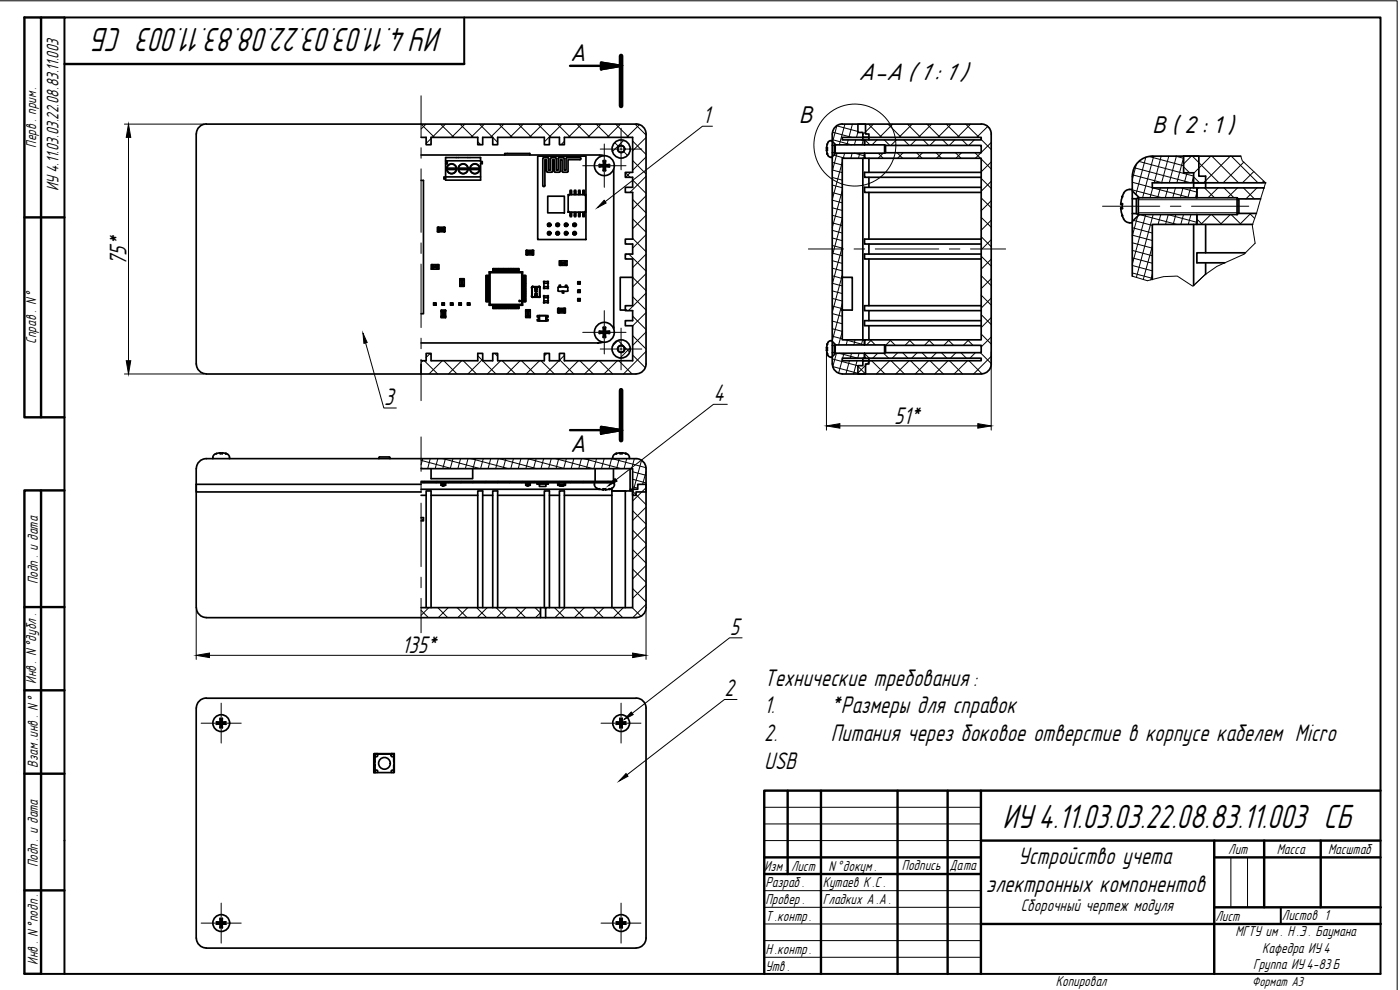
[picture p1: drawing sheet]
<svg xmlns="http://www.w3.org/2000/svg" width="420mm" height="297mm" viewBox="0 0 420 297" stroke-linecap="round" stroke-linejoin="round" font-family="sans-serif">
<!-- layer: Format -->
<path d="M139.3 5.2v14M384.4 272.2v5M7.3 292.2h407v-287h-395v287M7.3 292.1h5" fill="none" stroke="#000" stroke-width=".59"/>
<!-- layer: 0 -->
<path d="M364.3 292.2h.1" fill="none" stroke="#000" stroke-width=".3"/>
<!-- layer: Tonk -->
<g fill="none" stroke="#000" stroke-width=".3">
<path d="M0 .2h419.3v296.8M37.3 37.2h24M126.4 28.7v12.4M186.4 38.5v5.7M213.8 37.9h-3l-29.2 22.6M38.6 41.2v67M126.4 44.3v3.2M126.4 50.7v19M174.9 49.7h5.9M180.1 44.7h5.7M181.1 49.7h.6M181.4 43.2v5.9"/>
<path d="M181.4 49.4v.6M181.4 50.3v5.9M182 49.7h5.9M186.1 44.7h.5M186.4 44.4v.6M186.4 45.3v5.7M186.9 44.7h5.7M341.6 59.9h30.2M126.4 72.9v3.2M126.4 79.2v19.1M242.6 74.7h10.6M256.3 74.7h3.2"/>
<path d="M262.7 74.7h19M284.9 74.7h3.2M291.3 74.7h10.5M330.9 61.9h17.2M341.6 63.8h30.2M351.2 61.9h3.2M357.6 61.9h17.2M174.9 99.7h5.9M181.1 99.7h.6M181.4 93.2v5.9M181.4 99.4v.6M182 99.7h5.9"/>
<path d="M186.4 98.5v5.7M37.3 112.2h24M109.7 102.9l5.5 19.5h3.8M126.4 101.5v3.1M126.4 107.8v12.4M180.1 104.7h5.7M181.4 100.3v5.9M186.1 104.7h.5M186.4 104.5v.5M186.4 105.3v5.7M186.9 104.7h5.7M248 105.6v23.5"/>
<path d="M297.5 105.6v23.5M126.4 131.1v10.3M218.3 121.3h-4.2l-29.2 22.7M252.1 127.8h41.4M126.4 144.6v3.2M126.4 150.9v19.1M126.4 173.2v3.1M126.4 179.5v10.4M58.9 183v14.9M62.9 196.6h127M193.9 183v14.9M222.7 191.4h-3.8l-29.2 22.6"/>
<path d="M60.4 217h5.5M66.1 217h.5M66.4 211v5.5M66.4 216.7v.5M66.4 217.5v5.5M66.9 217h5.5M180.4 217h5.5M186.1 217h.5M186.4 211v5.5M186.4 216.7v.5M186.4 217.5v5.5M186.9 217h5.5"/>
<path d="M221.2 209.9h-3.8l-29.2 22.6M229.4 242.2h65M229.4 247.2h65M229.4 252.2h65M369.4 257.2v15M374.4 257.2v15M60.4 277h5.5M66.1 277h.5M66.4 271v5.5M66.4 276.7v.5M66.4 277.5v5.5M66.9 277h5.5"/>
<path d="M180.4 277h5.5M186.1 277h.5M186.4 271v5.5M186.4 276.7v.5M186.4 277.5v5.5M186.9 277h5.5M229.4 267.2h65M229.4 272.2h65M229.4 277.2h65M229.4 282.2h65M229.4 287.2h65"/>
</g>
<!-- layer: Format -->
<g fill="none" stroke="#000" stroke-width=".72">
<path d="M12.3 5.2h7M19.3 19.2h120M7.3 65.2h12M12.3 125.2v-120h-5v120h12M12.3 147.1h7M7.3 182.1h12M7.3 207.1h12M7.3 232.1h12M236.4 237.2v25M246.4 237.2v55M269.4 237.2v55M284.4 237.2v55"/>
<path d="M294.4 237.2v55M414.3 237.2h-184.9v55M229.4 257.2h65M294.4 252.2h119.9M364.4 257.2h49.9M364.4 252.2v40M379.4 252.2v20M396.4 252.2v20M7.3 267.2h12M229.4 262.2h65M294.4 277.2h120M364.4 272.2h50"/>
<path d="M7.3 292.1v-145h5v145"/>
</g>
<g fill="none" stroke="#000" stroke-width=".51">
<path d="M126.4 41.2h1.5v2.2h1.5v-2.2h14v2.2h1.5v-2.2h3v2.2h1.5v-2.2h14v2.2h1.5v-2.2h3v2.2h1.5v-2.2h20.5v10.5h-2.2v1.5h2.2v3h-2.2v1.5h2.2v14h-2.2v1.5h2.2v3h-2.2v1.5h2.2v14h-2.2v1.5h2.2v3h-2.2v1.5h2.2v10.5h-20.5v-2.2h-1.5v2.2h-3v-2.2h-1.5v2.2h-14v-2.2h-1.5v2.2h-3v-2.2h-1.5v2.2h-14v-2.2h-1.5v2.2h-1.5M126.4 46.5h53.6l1.2 .2M126.4 54.1h.7v40h-.7M133.7 47.3h10.5v1.2h.5v.7l-.5-.1v4.9h-10.5zM133.7 48.5h.5v.7l-.5-.1M133.7 53.2l-.5-.1v.6h.5M133.7 48.2h10.5M133.7 53.1h10.5M134 48.5v.6M134.1 50.9h2.8M134.1 50.4h2.8M134.2 48.5v.6"/>
<path d="M137.6 50.8a1.42 1.42 0 0 0 1.4 1.3 1.42 1.42 0 0 0 1.4-1.3M137.6 50.4v.4M137.6 50.4a1.42 1.42 0 0 1 1.4-1.2 1.42 1.42 0 0 1 1.4 1.2M137.6 50.9h2.8M137.6 50.4h2.8M140.4 50.4v.4M141.1 50.9h2.8M141.1 50.4h2.8M141.1 50.8a1.42 1.42 0 0 0 1.4 1.3 1.42 1.42 0 0 0 1.4-1.3M141.1 50.4v.4M141.1 50.4a1.42 1.42 0 0 1 1.4-1.2 1.42 1.42 0 0 1 1.4 1.2M143.9 50.4v.4"/>
<path d="M151.5 46.5v-.5h7.5v.5M161.4 46.8h14.5v25.1h-14.5zM162.9 47.6v8.1l.2 .2h.3l.1-.2v-7.8h.5v3.5l.4 .3M163.2 47.3h1.1M163.2 47.3l-.3 .3M164.4 47.3l.3 .3M164.4 58.9h5v5h-5zM164.6 47.6v3.5h.6v-3.5M165.5 47.3h1.1M165.5 47.3l-.3 .3M165.8 51.4v-3.5h.5v3.5l.3 .3 1.5-.2v-3.6h.6v3.5l.3 .3M165.9 51.4l-.4 .3h-1.2"/>
<path d="M166.6 47.3l.4 .3M166.9 47.6v3.5h.6v-3.5M167.8 47.3h1.2M167.8 47.3l-.3 .3M169 47.3l.3 .3M169.3 47.6v3.5h.6v-3.5M170.2 47.3h3.8M170.2 47.3l-.3 .3M170.5 51.4l-.3 .3h-1.2M170.5 58.4l.3 .3M171.1 58.4v-.8h.4v.8M171.1 57.6v-.5h.4v.5"/>
<path d="M172.4 58.4v-.8h.4v.8M172.4 57.6v-.5h.4v.5M173.7 58.4v-.8h.4v.8M173.7 57.6v-.5h.4v.5M174.1 47.3l.3 .3-.4 .3h-3.5v3.5M174.9 58.4v-.8h.4v.8M174.9 57.6v-.5h.4v.5M175.8 58.4l-.2 .3M179.8 50.1l.5-.1a.61 .61 0 0 1 .8-.1 .61 .61 0 0 1 0 .9v.4v-.2a.69 .69 0 0 0-.1-1 .69 .69 0 0 0-.9 0zM180.5 49.5v.4M181.1 49.3l-.2 .1h-1.1l.7 .1M181.2 48.8h.4"/>
<path d="M181.2 50.6h.4M181.2 48.8l-.1-.6v1M181.2 48.8a.48 .48 0 0 1-.1 .7 .48 .48 0 0 1-.6 0M181.6 48.8l.1-.6v1M181.6 48.8a.48 .48 0 0 0 0 .7 .48 .48 0 0 0 .6 0M181.7 49.3l.2 .1h1l-.7 .1M182.2 49.9a.56 .56 0 0 0-.7 .2 .56 .56 0 0 0 .1 .7l.1 .5v-1.1M182.2 49.9l.7 .2-1-.1-.2 .2M182.3 49.5v.4M184.2 50.7v47.5M248 44.5h.2M248.1 44.5l.2-.1-.1 .6h-.1"/>
<path d="M248.1 45.1l.2 1M248.2 44.9l-.2 .3M248.2 43.3h.1M248.3 46.2l.3 .7 .8 .3M248.3 46.1v.1M248.3 43.3l-.3 1.2M249.3 42.2h.5M249.3 47.2h.5M249.4 42.2l-.8 .3-.3 .8M249.8 40.2v69M249.8 42.4l1 1.1M249.8 43.6h.6"/>
<path d="M249.8 45.8h.6M249.8 40.2a2.92 2.92 0 0 1 3-3h7v3h1v1h-8v.8h6.7v1.5v-1.5h35v-.8h-35.5v-1.5h-1.5v-2.5h37a2.98 2.98 0 0 1 3 3v69M250.4 43.6v2.2M250.4 45.8l.3 .2M250.7 43.5v2.5M250.7 43.5h14.8M250.7 46h14.8M250.7 43.5l-.3 .1M250.8 46l-1 1M259 41.2v.8M259 47.5v54.5M260.8 41.2v.8"/>
<path d="M260.8 47.5v4.2M260.8 53.2v3M260.8 57.7v14M265.5 43.5l.3 .3v1.9l-.3 .3M265.5 43.5v2.5M265.6 43.6h28.9v2.2h-28.9M294.5 51.7h-35v1.5h35M294.5 56.2h-35v1.5h35M336.8 58.9v.1M336.8 59l-.4 2.3M339 56.8h.8M339 56.8a2.37 2.37 0 0 0-2.2 2.1"/>
<path d="M339.8 59.6h1.2M339.8 52.9v29.9M339.8 57.3l2.1 2M339.9 52.8a6 6 0 0 1 5.9-6h14v6.1h2v3.5M341 59.6v4.5M341.6 59.3v5.1M341.6 59.3h29.7M341.6 59.3l-.6 .3M371.3 59.3l.5 .6v3.9l-.5 .6M371.3 59.3v5.1M371.6 59.7h6.7M372.4 46.8h-17.2v5h3v4.6"/>
<path d="M379.8 54.8h-34v1.6h13.4v2.9v-2.9h20.1M129.4 79.4l.4 .1v1.1l-.2 .2h-.2zM129.6 79.4h.2M129.8 79.4h1.5v1.4h-1.5zM130 80h.2v.2zM130.3 80h.2zM130.6 80h.2v.2zM131 79.9h.1l-.1 .4zM131.3 68.2l.4 .1v1.1l-.2 .1h-.2zM131.3 79.5l.4-.1v1.4l-.4-.2zM131.3 79.4h.2M131.5 69.5h.2"/>
<path d="M131.5 68.2h.2M131.7 68.2h1.5v1.3h-1.5zM131.9 68.7l.2 .2-.1 .1zM132.2 68.9h.2zM132.2 68.7h.2zM132.5 68.7h.2l-.1 .3zM132.8 68.7h.2l-.1 .4zM133.2 68.3l.4-.1v1.3l-.4-.1zM133.2 69.5h.2M133.2 68.2h.2M157.9 75.1l.3 .2-.1 1.2h-.2zM158.1 75.1h.1"/>
<path d="M158.1 76.5h.1M158.2 75.1h1.6v1.4h-1.6zM158.5 75.6l.2 .1h-.2l.1 .3h-.2l.2-.1zM158.8 75.6l.1 .4zM158.8 75.6v.3zM159 75.7h.3zM159.1 75.8l.2 .1zM159.3 75.6h.3v.4l-.3-.1zM159.5 75.6v.3zM159.8 75.3l.3-.2v1.4l-.3-.2zM159.8 75.1h.2M159.8 76.5h.2"/>
<path d="M164.5 69.7h.6v.6h-.6zM164.5 67.2h.6v.6h-.6zM164.5 67.2v.1M164.5 69.7v.1M164.5 69.8h.6v.5h-.6zM164.5 67.3h.6v.4h-.6zM164.5 70.3h.1M164.5 67.7v.1M165.1 70.3h.1M165.1 67.7v.1M165.1 69.7v.1M165.1 67.2v.1"/>
<path d="M167 69.7h.6v.6h-.6zM167 67.2h.6v.6h-.6zM167 67.2l.1 .1M167 69.7l.1 .1M167.1 69.8h.5v.5h-.5zM167.1 67.3h.5v.4h-.5zM167.1 70.3h-.1M167.1 67.7l-.1 .1M167.6 70.3h.1M167.6 67.7v.1M167.6 69.7v.1M167.6 67.2v.1"/>
<path d="M167.9 78.3l.4 .1v1.1l-.2 .1h-.2zM168.1 78.3h.2M168.1 79.6h.2M168.3 78.3h1.5v1.3h-1.5zM168.4 78.8l.3 .1h-.3l.2 .2h-.2l.2-.1zM168.8 78.8l.1 .3zM169.1 79h.1zM169.1 78.8l.2 .1zM169.4 78.8l.1 .3zM169.5 69.7h.7v.6h-.7zM169.5 67.2h.7v.6h-.7zM169.5 67.2l.1 .1"/>
<path d="M169.5 69.7l.1 .1M169.6 69.8h.5v.5h-.5zM169.6 67.3h.5v.4h-.5zM169.6 70.3h-.1M169.6 67.7l-.1 .1M169.8 78.4l.4-.1v1.3l-.4-.1zM169.8 78.3h.2M169.8 79.6h.2M170.1 70.3h.1M170.1 67.7l.1 .1M170.2 69.7l-.1 .1M170.2 67.2l-.1 .1"/>
<path d="M170.8 63.4l-.3 .3h5.3v-5.3h-5.3v5.3M171.1 64.5h.4v.5h-.4zM171.1 63.7v.8M171.5 63.7v.8M172.1 69.7h.6v.6h-.6zM172.1 67.2h.6v.6h-.6zM172.1 69.7l.1 .1M172.1 67.2l.1 .1M172.2 69.8h.5v.5h-.5zM172.2 67.3h.5v.4h-.5zM172.2 70.3h-.1M172.2 67.7l-.1 .1"/>
<path d="M172.4 64.5h.4v.5h-.4zM172.4 63.7v.8M172.7 70.3h.1M172.7 67.7v.1M172.7 69.7v.1M172.7 67.2v.1M172.8 63.7v.8M173.7 64.5h.4v.5h-.4zM173.7 63.7v.8M174.1 63.7v.8M174.9 64.5h.4v.5h-.4zM174.9 63.7v.8"/>
<path d="M175.3 63.7v.8M175.6 63.4l.2 .3M260.8 73.2v3M260.8 77.7v14M294.5 71.7h-35v1.5h35M294.5 76.2h-35v1.5h35M336.4 62.4l.4 2.3M336.4 61.3l.4 .1M336.8 61.2v1.3l-.4-.1M336.8 62.3l-.4 .1M336.8 61.2l-.4 .1M336.8 64.8a2.56 2.56 0 0 0 2.2 2"/>
<path d="M339 66.9h.8M339.8 64.1h1.2M341 64.1l.6 .3M341.6 64.4h29.7M341.9 64.4l-2.1 2M358.2 67.3v18.4M361.8 67.3v8.5M361.8 78.9v3.4M371.6 64h5.5M373.8 75.8h-14.6v3.1h8.4M375.9 67.3h-16.7v-2.9v2.9h-13.4v16.5M129.6 80.8h.2"/>
<path d="M130.1 91.6h.7v-.7v.7M130.1 90.9l.1 .1M130.3 80.2h.2zM130.7 91h-.5v.5M130.8 90.9h-.7v.7l.6-.1M131.3 80.8h.2M132.4 93h1.3v.2l-.1 .2h-1.1zM132.4 93.4h1.3v1.5h-1.3zM132.4 93.2v.2M132.4 94.9v.2M132.5 94.9h1.1l.1 .4h-1.3zM132.7 91.6h.6v-.7v.7"/>
<path d="M132.7 90.9l.1 .1M132.8 93.6l.5 .1-.5 .1zM132.9 94.6h.3v.1zM132.9 94.3l.1 .1zM132.9 94h.3zM133.1 94.3l.1 .1zM133.3 91h-.5v.5M133.3 90.9h-.6v.7l.6-.1M133.7 93.2v.2M133.7 94.9v.2M135.2 91.6h.7v-.7v.7M135.2 90.9l.1 .1"/>
<path d="M135.8 91h-.5v.5M135.9 90.9h-.7v.7l.6-.1M137.8 91.6h.6v-.7v.7M137.8 90.9v.1M138 83.6h1.3v.2l-1.2 .2zM138 84h1.3v1.5h-1.3zM138 83.8v.2M138 85.5v.3M138.1 85.5h1.1l.1 .4h-1.3zM138.3 91h-.5v.5M138.4 90.9h-.6v.7l.5-.1M138.5 84.3h.3z"/>
<path d="M138.5 84.9h.3zM138.5 85.2l.4 .2zM138.5 84.6l.1 .1zM138.7 84.6l.1 .1zM139.3 83.8v.2M139.3 85.5v.3M140.3 91.6h.7v-.7v.7M140.3 90.9l.1 .1M140.9 91h-.5v.5M141 90.9h-.7v.7l.6-.1M146.8 81.6v10l.3-.3M146.8 90.2h-1v.3h1"/>
<path d="M146.8 89.7h-1v.3h1M146.8 89.2h-1v.3h1M146.8 88.7h-1v.3h1M146.8 88.2h-1v.3h1M146.8 87.7h-1v.3h1M146.8 87.2h-1v.3h1M146.8 86.7h-1v.3h1M146.8 86.2h-1v.3h1M146.8 85.7h-1v.3h1M146.8 85.2h-1v.3h1M146.8 84.7h-1v.3h1M146.8 84.2h-1v.3h1"/>
<path d="M146.8 83.7h-1v.3h1M146.8 83.2h-1v.3h1M146.8 82.7h-1v.3h1M147.1 81.8h9.5v9.5h-9.5zM147.1 81.8l-.3-.2h10l-.2 .2M147.9 91.6v1h.4v-1M147.9 81.6v-1h.4v1M148.4 91.6v1h.3v-1M148.4 81.6v-1h.3v1M148.9 91.6v1h.3v-1M148.9 81.6v-1h.3v1M149.4 91.6v1h.3v-1"/>
<path d="M149.4 81.6v-1h.3v1M149.9 91.6v1h.3v-1M149.9 81.6v-1h.3v1M150.5 91.6v1h.2v-1M150.5 81.6v-1h.2v1M150.9 91.6v1h.4v-1M150.9 81.6v-1h.4v1M151.4 91.6v1h.3v-1M151.4 81.6v-1h.3v1M151.9 91.6v1h.3v-1M151.9 81.6v-1h.3v1M152.4 91.6v1h.3v-1"/>
<path d="M152.4 81.6v-1h.3v1M153 91.6v1h.2v-1M153 81.6v-1h.2v1M153.4 91.6v1h.4v-1M153.4 81.6v-1h.4v1M153.9 91.6v1h.3v-1M153.9 81.6v-1h.3v1M154.4 91.6v1h.3v-1M154.4 81.6v-1h.3v1M154.9 91.6v1h.3v-1M154.9 81.6v-1h.3v1M155.4 91.6v1h.3v-1"/>
<path d="M155.4 81.6v-1h.3v1M156.6 91.3l.2 .3h-10M156.8 90.2h1v.3h-1M156.8 89.7h1v.3h-1M156.8 89.2h1v.3h-1M156.8 88.7h1v.3h-1M156.8 88.2h1v.3h-1M156.8 87.7h1v.3h-1M156.8 87.2h1v.3h-1M156.8 86.7h1v.3h-1M156.8 86.2h1v.3h-1M156.8 85.7h1v.3h-1"/>
<path d="M156.8 85.2h1v.3h-1M156.8 84.7h1v.3h-1M156.8 84.2h1v.3h-1M156.8 83.7h1v.3h-1M156.8 83.2h1v.3h-1M156.8 82.7h1v.3h-1M156.8 81.6v10M157.8 92.9h1.3v.3l-.1 .2h-1.1zM157.8 93.4h1.3v1.5h-1.3zM157.8 93.2v.2M157.8 94.9v.2M157.9 94.9h1.1l.1 .4h-1.3z"/>
<path d="M158.2 93.5l.5 .2h-.5zM158.3 94.2l.1 .1zM158.3 94l.3-.1zM158.4 94.5l.2 .1zM158.5 94.2l.1 .1zM159.1 93.2v.2M159.1 94.9v.2M159.6 86.2l.2-.2-.2 .2M159.6 86.2l.1 2.9 2.2 .1M159.6 88.9l.2 .2M159.7 88.8l.3 .3h1.6M159.8 86h2.1"/>
<path d="M159.9 89.2h-.1M160.6 86.3l.4 .2 .1-.2v.3l-.4-.3-.1 .3zM160.7 87.1h.1M160.6 88h.6l-.1 .4-.5 .1 .2-.3zM160.6 88.7a.28 .28 0 0 1 .4-.2 .28 .28 0 0 1 0 .5v-.4l-.4 .2 .1 .1 .2-.1v.2zM160.6 86.7h.5l.1 .2h-.5zM160.6 86.8h.5zM160.6 87.3l.6 .1-.3 .2zM160.7 87.3l.4 .1-.4 .1zM160.9 88.1h.2l-.1 .3zM161.2 95.1v-.4h3.3v.4M161.3 95.1l.4 .4-.5 .4v.4h3.3v-.4l-.4-.4 .4-.4"/>
<path d="M161.6 86.1l-1.8 .1-.1 2.6M161.6 86l.4 .4M161.8 89.2h.1M161.8 94.7h2.1v1.6h-2.1zM161.9 94.7v1.6M161.9 86l.2 .2M161.9 86.4v2.4M162 88.8l-.4 .3M162.1 88.9v.1M162.1 86.2v2.8M162.1 88.9l-.2 .2M162.1 86.2v.1"/>
<path d="M162.1 89l-.2 .2M163.2 84.5v.5h1.3v-.5M163.2 88.8v.5h1.3M163.2 88.8h1.3v.5M163.2 84.5h1.3M163.2 85v1M163.2 89.3v1M163.8 94.7v1.6M164.5 86h-1.3v.5M164.5 90.3v.5h-1.3M164.5 90.3h-1.3v.5M164.5 85v1.5h-1.3"/>
<path d="M164.5 89.3v1M167.4 92.5l.4 .2v1l-.2 .2h-.2zM167.5 86.3v1M167.5 87.2l.2 .2M167.6 92.5h.2M167.6 93.9h.2M167.6 86.1h.2M167.6 87.4h1.1M167.7 86.1l-.2 .1M167.8 92.5h1.5v1.4h-1.5zM167.8 86.1h.4M167.8 86.1v-.5h.4v.5"/>
<path d="M168.2 93.1l-.2-.1v.4M168.2 86.1h1.5M168.3 93l.2 .1-.1 .3zM168.6 93l.2 .1zM168.6 93.3h.2zM168.7 87.4h.5v.5h-.5zM169.2 87.4h1.1M169.3 92.7l.4-.2v1.4l-.4-.2zM169.3 92.5h.2M169.3 93.9h.2M169.7 85.6h.4v.5h-.4zM170.1 86.1h.2"/>
<path d="M170.3 86.1l.1 .1M170.4 86.3v1M170.4 87.2l-.1 .2M173.4 84.5v.7h.7l-.1-.6M173.4 87.1v.6h.7l-.1-.5M173.4 89.6v.7h.7l-.1-.6M173.5 84.6v.5h.5M173.5 87.2v.5h.5M173.5 89.7v.5h.5M173.5 85.1l-.1 .1M173.5 87.7h-.1M173.5 90.2l-.1 .1"/>
<path d="M174.1 84.5h-.7h.7v.7M174.1 87.1h-.7h.7v.6M174.1 89.6h-.7h.7v.7M180.5 99.5v.4M180.5 99.9l-.7 .2M180.5 99.9a.5 .5 0 0 1 .7 .1 .5 .5 0 0 1 0 .6M180.9 100h-1.1M181.2 98.8h.4M181.2 98.8l-.1-.6v1.2h-1.3l.7 .1M181.2 98.8a.48 .48 0 0 1-.1 .7 .48 .48 0 0 1-.6 0M181.6 98.8l.1-.6v1M181.6 98.8a.48 .48 0 0 0 0 .7 .48 .48 0 0 0 .6 0"/>
<path d="M181.7 99.3l.2 .1h1l-.7 .1M181.9 100h1.1M182.2 99.9l.7 .2M182.2 99.9a.5 .5 0 0 0-.6 .1 .5 .5 0 0 0 0 .6M182.3 99.5v.4M184.2 98.2v.4M189.9 83.2h-3.8v9.8h1.6M252.8 83.2v-35.7h6.7v-1.5v1.5h35v54.5h-35v1.5v-1.5h-6.7v-9M252.8 83.2h3v9.8h-3M252.8 83.2v9.8M260.8 93.2v3M260.8 97.7v4.3"/>
<path d="M294.5 91.7h-35v1.5h35M294.5 96.2h-35v1.5h35M58.9 109.2v-69a2.92 2.92 0 0 1 3-3h129a2.98 2.98 0 0 1 3 3v69M58.9 109.2a2.98 2.98 0 0 0 3 3M61.9 112.2h129M126.4 102.9h53.1M126.4 109.2v3M180.9 100l.2 .2v1M180.9 102.7l-1.4 .2M181.2 100.6h.4M181.2 100.6l-.1 .7M181.6 100.6l.1 .7"/>
<path d="M181.7 100.2v1M181.9 100l-.2 .2M193.9 109.2a2.98 2.98 0 0 1-3 3M248 105l.3 1.1a1.23 1.23 0 0 0 1.1 1.1M248 105h.2M248 104.5h.2M248.1 104.4h.2l-.1 .7-.1-.2M249.3 102.2h.5M249.3 107.2h.5M249.4 102.2a2.26 2.26 0 0 0-1.4 2.3M249.8 102.4l1 1.1M249.8 103.6h.6"/>
<path d="M249.8 105.8h.6M249.8 109.2a2.98 2.98 0 0 0 3 3M250.4 103.6v2.2M250.4 105.8l.3 .2M250.7 103.5v2.5M250.7 103.5h14.8M250.7 106h14.8M250.7 103.5l-.3 .1M250.8 106l-1 1M252.8 112.2h7v-3h1v-1h-8v-.7h6.7v-1.5v1.5h35v.7h-35.5v1.5h-1.5v2.5h37M259 107.5v.7M260.8 107.5v.7"/>
<path d="M265.5 103.5l.3 .2v2l-.3 .3M265.5 103.5v2.5M265.6 103.6h28.9v2.2h-28.9M297.5 109.2a2.98 2.98 0 0 1-3 3M64.4 136.3l-.5 .6v.7M64.9 136.1h.1M64.9 136.1l-.4 .2M65 136.1h-.1M66.1 135.9v.2v-.2l-1.1 .2M66.6 135.9h.2M66.6 135.9v.2M66.7 135.9v.2"/>
<path d="M66.7 136.1h-.7M66.7 136.1h.1M66.8 135.9l1 .2M67.8 136.1h.1M67.9 136.1l.4 .2M68.3 136.3l.5 .6 .1 .7M113.9 137.1h2.9l.2 .5M113.9 137.1l-.2 .5M183.9 137.2v.4M184.5 136.3l-.6 .9M185 136.1l-.5 .2M185 136.1h-.1"/>
<path d="M186.1 135.9v.2h.6M186.1 136.1l-.2-.2-.9 .2M186.6 135.9l1.8 .4M186.6 135.9v.2M186.7 135.9v.2M186.7 136.1h.1M188.3 136.3l.6 .6v.7M126.4 145.3h-67.5v37a3.1 3.1 0 0 0 3 3M126.4 140.6h63.5v8h1v-1h3v-7a2.98 2.98 0 0 0-3-3h-129a2.98 2.98 0 0 0-3 3v7h67.5M126.4 144.4h57.8v.5h-57.8M126.4 155.3h.7v1h-.7M126.4 146.8h53.6"/>
<path d="M126.4 148.6h1.5M129.4 140.6v3h12.5v-3M129.4 148.6h14M132.4 144.9h1.3v.7h-1.3zM132.4 144.9h1.3zM132.4 145.6h.1M132.5 145.6h1.1zM132.8 145.6h.1M132.9 145.6h.4M133.7 145.6h-.1M144.9 148.6h3M149.4 148.6h14"/>
<path d="M157.8 144.9h1.3v.7h-1.3zM157.8 144.9h1.3zM157.8 145.6h.1M157.9 145.6h1.1zM158.2 145.6h.5M159.1 145.6h-.1M161.2 145.1h3.3zM161.2 144.9v.2h3.3v-.2M161.8 145.1l.1 .9h1.9l.1-.9M164.9 148.6h3M167.4 144.9h.4h-.4v.7h.4h-.4zM167.4 144.9h2.2v.7h-2.2z"/>
<path d="M167.8 145.6h1.5zM168.3 145.6h.2M169.3 144.9h.4v.7h-.4h.3v-.7zM169.4 148.6h14.2M178.4 144.9v.8l.7 .8M178.6 140.6v3.8M179 146.5l.8 .3M179.8 146.7l.1 .1M179.8 146.7l1.3 .3v-.2M181.1 146.8h.6M181.1 146.7v.2M181.7 146.7v.2"/>
<path d="M182.8 146.8h.8M183 146.7l-1.3 .3v-.2M183 146.7l-.1 .1M183.6 147.3h4.1M183.6 146.5v35.8M184.1 140.6v3.8M184.2 144.4l.2 1M184.4 145.4l-.4 .9-1 .5M189.1 146.8h.8M189.1 140.6v6.7M189.9 147.3h-2.2v35M126.4 182.3h37.3"/>
<path d="M127.9 182.3v-35h1.5v35M143.4 182.3v-35h1.5v35M147.9 182.3v-35h1.5v35M162.2 182.3v3h-100.3M162.2 185.3h1.5M163.4 182.3v-35h1.5v35M167.9 182.3v-35h1.5v35M190.9 185.3a2.98 2.98 0 0 0 3-3v-37h-2.5v1.5h-1.5v35.5h-26.2v3h27.2M58.9 212.5v68.9a3.1 3.1 0 0 0 3 3.1l129-.1a2.98 2.98 0 0 0 3-2.9v-69M58.9 212.4a2.92 2.92 0 0 1 3-2.9h129a2.91 2.91 0 0 1 3 2.9M64.9 217.3l.5-.1a.49 .49 0 0 1 .7 0 .49 .49 0 0 1 .1 .7M65 217.3l1-.1 .1 .2"/>
<path d="M65 216.6l.9 .1M65.5 216.7v.5M66 215.5l.2 .6a.51 .51 0 0 1-.1 .7 .51 .51 0 0 1-.7 0l-.5-.2M66.1 215.5v1l-.1 .2M66.1 217.4v1l.1-.5M66.2 217.9h.4M66.2 216h.4M66.6 217.9l.1 .5M66.6 216.5l.2 .2M66.7 217.4v1M66.7 215.5l-.1 .6a.5 .5 0 0 0 0 .6 .5 .5 0 0 0 .7 .1M66.7 215.5v1"/>
<path d="M66.8 217.2l-.2 .2M66.8 217.2l1 .1M67.3 217.2a.48 .48 0 0 0-.7 0 .48 .48 0 0 0 0 .7M67.3 217.2l.5 .1M67.3 216.7v.5M67.8 216.6l-.5 .2M67.8 216.6l-1 .1M185 216.6l.5 .2M185 217.3l.9-.1 .2 .2M185 216.6l1 .1M185.5 217.2a.48 .48 0 0 1 .6 0 .48 .48 0 0 1 0 .7v.5M185.5 217.2l-.5 .1"/>
<path d="M185.5 216.7v.5M186 215.5l.1 1-.2 .2M186.1 215.5v.2a.66 .66 0 0 1-.2 1.1h-.4M186.1 217.4l-.1 1M186.2 217.9h.4M186.2 216h.4M186.7 217.4l.1 1M186.7 215.5v.2a.66 .66 0 0 0 .1 1.1l1-.2M186.8 215.5v1.2M187.3 216.7v.5M187.8 217.3l-.5-.1a.48 .48 0 0 0-.7 0 .48 .48 0 0 0 0 .7l.1 .5M187.8 216.6l-1 .1"/>
<path d="M187.8 217.3l-1-.1-.2 .2M112.2 226.1h6.1v5.7h-6.1zM112.4 226.3v5.5M112.4 231.7v.1M112.5 227v.1M112.5 228.6v.8M112.5 229.5l.1 .1M112.5 231v.5M112.5 226.6v.4M112.5 227.1h.1M112.5 226.1l-.1 .2M112.5 231.4l.1 .4"/>
<path d="M112.6 227.2v1.3M112.6 229.6v1.3M112.6 227.1v.1M112.7 231.8a.42 .42 0 0 1 0-.6 .42 .42 0 0 1 .6 0 .42 .42 0 0 1-.1 .6M113.3 226.1a.59 .59 0 0 0-.8 .5M113.3 226.1l.1 .1M113.4 226.2h.1M113.5 226.3h3.7M117.2 226.2h.1M117.4 226.2h.6l.3 .4M117.6 231.8a.39 .39 0 0 1-.2-.5 .39 .39 0 0 1 .5-.2 .39 .39 0 0 1 .2 .5l-.1 .2M118.2 231v.8"/>
<path d="M118.2 230.9v.1M118.2 229.5v1.4M118.2 228.6v.8M118.2 228.5v.1M118.2 227.1h.1M118.3 227l-.1 1.5M118.3 226.6v.4M118.3 226.1h.1M65.5 276.7v.5M66 275.5l.1 .2a.69 .69 0 0 1-.2 1.1l-.9-.2 1.1 .1v-1.2M66.2 277.9a.51 .51 0 0 0 0-.7 .51 .51 0 0 0-.8 0l-.4 .1h1.1v1.1M66.2 277.9l-.2 .5"/>
<path d="M66.2 277.9h.4M66.2 276h.4M66.6 277.9l.1 .5M66.6 276.5l.2 .2M66.7 277.4v1M66.7 275.5v.2a.66 .66 0 0 0 .1 1.1l1-.2M66.7 275.5v1M66.8 277.2l-.2 .2M66.8 277.2l1 .1M67.3 277.2a.49 .49 0 0 0-.7 0 .49 .49 0 0 0 0 .7M67.3 277.2l.5 .1M67.3 276.7v.5"/>
<path d="M67.8 276.6l-1 .1M185.5 277.2l-.5 .1h1.1l-.1 1.1M185.5 277.2a.49 .49 0 0 1 .7 0 .49 .49 0 0 1-.1 .7v.5M185.5 276.7v.5M186.1 275.5v.2a.66 .66 0 0 1-.2 1.1l-.9-.2 1.1 .1-.1-1.2M186.2 277.9h.4M186.2 276h.4M186.7 275.5v.2a.66 .66 0 0 0 .1 1.1l1-.2-1.1 .1 .1-1.2M186.8 278.4l-.1-1.1h1.1l-.5-.1a.49 .49 0 0 0-.7 0 .49 .49 0 0 0 0 .7l.1 .5M187.3 276.7v.5"/>
<circle cx="135.5" cy="50.6" r="1.5"/>
<circle cx="135.5" cy="50.6" r="1.42"/>
<circle cx="139" cy="50.6" r="1.5"/>
<circle cx="142.5" cy="50.6" r="1.5"/>
<circle cx="181.4" cy="49.7" r="2.98"/>
<circle cx="186.4" cy="44.7" r="2.73"/>
<circle cx="186.4" cy="44.7" r="1.08"/>
<circle cx="186.4" cy="44.7" r=".99"/>
<circle cx="132" cy="68.8" r=".19"/>
<circle cx="132.3" cy="68.8" r=".18"/>
<circle cx="132.6" cy="68.8" r=".19"/>
<circle cx="159.2" cy="75.8" r=".19"/>
<circle cx="164.8" cy="67.4" r=".53"/>
<circle cx="164.8" cy="70" r=".53"/>
<circle cx="167.4" cy="70" r=".53"/>
<circle cx="167.4" cy="67.4" r=".53"/>
<circle cx="168.9" cy="79" r=".19"/>
<circle cx="169.2" cy="79" r=".18"/>
<circle cx="169.5" cy="79" r=".19"/>
<circle cx="169.9" cy="67.4" r=".53"/>
<circle cx="169.9" cy="70" r=".53"/>
<circle cx="172.4" cy="67.4" r=".53"/>
<circle cx="172.4" cy="70" r=".53"/>
<circle cx="130.1" cy="80.1" r=".19"/>
<circle cx="130.4" cy="80" r=".18"/>
<circle cx="130.7" cy="80.1" r=".19"/>
<circle cx="133" cy="94.3" r=".18"/>
<circle cx="133" cy="94.6" r=".19"/>
<circle cx="133" cy="94" r=".19"/>
<circle cx="138.7" cy="84.9" r=".19"/>
<circle cx="138.7" cy="84.3" r=".19"/>
<circle cx="138.7" cy="84.6" r=".19"/>
<circle cx="155.9" cy="90.3" r=".19"/>
<circle cx="158.4" cy="94.3" r=".18"/>
<circle cx="158.4" cy="93.9" r=".19"/>
<circle cx="158.4" cy="94.6" r=".19"/>
<circle cx="161.7" cy="96.1" r=".15"/>
<circle cx="168.4" cy="93.2" r=".19"/>
<circle cx="168.7" cy="93.2" r=".18"/>
<circle cx="169" cy="93.2" r=".16"/>
<circle cx="169" cy="93.2" r=".19"/>
<circle cx="181.4" cy="99.7" r="2.98"/>
<circle cx="186.4" cy="104.7" r="2.73"/>
<circle cx="186.4" cy="104.7" r="1.08"/>
<circle cx="186.4" cy="104.7" r=".99"/>
<circle cx="66.4" cy="217" r="2.52"/>
<circle cx="186.4" cy="217" r="2.52"/>
<circle cx="113" cy="226.7" r=".39"/>
<circle cx="115.4" cy="229" r="1.76"/>
<circle cx="117.8" cy="226.7" r=".39"/>
<circle cx="66.4" cy="277" r="2.52"/>
<circle cx="186.4" cy="277" r="2.52"/>
</g>
<g fill="#000" stroke="#000" stroke-width=".3">
<circle cx="248.2" cy="45" r=".22"/>
<circle cx="248.2" cy="44.4" r=".22"/>
<circle cx="248.2" cy="46.1" r=".22"/>
<circle cx="336.8" cy="59" r=".22"/>
<circle cx="336.8" cy="62.5" r=".22"/>
<circle cx="336.8" cy="64.7" r=".22"/>
<circle cx="336.8" cy="61.2" r=".22"/>
<circle cx="159.6" cy="86.3" r=".22"/>
<circle cx="159.6" cy="88.9" r=".22"/>
<circle cx="159.9" cy="86" r=".22"/>
<circle cx="161.8" cy="86" r=".22"/>
<circle cx="163.2" cy="84.5" r=".22"/>
<circle cx="163.2" cy="88.8" r=".22"/>
<circle cx="163.2" cy="86.5" r=".22"/>
<circle cx="163.2" cy="90.8" r=".22"/>
<circle cx="164.5" cy="89.3" r=".22"/>
<circle cx="164.5" cy="84.5" r=".22"/>
<circle cx="164.5" cy="86" r=".22"/>
<circle cx="164.5" cy="86.5" r=".22"/>
<circle cx="164.5" cy="90.8" r=".22"/>
<circle cx="164.5" cy="85" r=".22"/>
<circle cx="164.5" cy="90.3" r=".22"/>
<circle cx="164.5" cy="88.8" r=".22"/>
<circle cx="168" cy="93.4" r=".22"/>
<circle cx="168.2" cy="93.1" r=".22"/>
<circle cx="252.8" cy="93" r=".22"/>
<circle cx="252.8" cy="83.2" r=".22"/>
<circle cx="248.2" cy="103.3" r=".22"/>
<circle cx="248.2" cy="104.4" r=".22"/>
<circle cx="248.2" cy="106.1" r=".22"/>
<circle cx="248.2" cy="105" r=".22"/>
<circle cx="67.8" cy="136.1" r=".22"/>
<circle cx="185" cy="136.1" r=".22"/>
<circle cx="187.8" cy="136.1" r=".22"/>
<circle cx="132.8" cy="145.6" r=".22"/>
<circle cx="132.9" cy="145.6" r=".22"/>
<circle cx="133" cy="145.6" r=".22"/>
<circle cx="133.1" cy="145.6" r=".22"/>
<circle cx="133.3" cy="145.6" r=".22"/>
<circle cx="158.2" cy="145.6" r=".22"/>
<circle cx="158.3" cy="145.6" r=".22"/>
<circle cx="158.4" cy="145.6" r=".22"/>
<circle cx="158.5" cy="145.6" r=".22"/>
<circle cx="158.7" cy="145.6" r=".22"/>
<circle cx="161.2" cy="145.1" r=".22"/>
<circle cx="161.5" cy="145.1" r=".22"/>
<circle cx="161.8" cy="145.1" r=".22"/>
<circle cx="164.5" cy="145.1" r=".22"/>
<circle cx="168" cy="145.6" r=".22"/>
<circle cx="168.1" cy="145.6" r=".22"/>
<circle cx="168.2" cy="145.6" r=".22"/>
<circle cx="168.3" cy="145.6" r=".22"/>
<circle cx="168.4" cy="145.6" r=".22"/>
<circle cx="168.5" cy="145.6" r=".22"/>
<circle cx="168.6" cy="145.6" r=".22"/>
<circle cx="168.7" cy="145.6" r=".22"/>
<circle cx="168.8" cy="145.6" r=".22"/>
<circle cx="168.9" cy="145.6" r=".22"/>
<circle cx="169" cy="145.6" r=".22"/>
<circle cx="169.1" cy="145.6" r=".22"/>
<circle cx="179.8" cy="146.7" r=".22"/>
<circle cx="181.1" cy="146.7" r=".22"/>
<circle cx="181.7" cy="146.7" r=".22"/>
<circle cx="182.9" cy="146.7" r=".22"/>
<circle cx="184.2" cy="144.4" r=".22"/>
<circle cx="184.2" cy="144.8" r=".22"/>
</g>
<g fill="none" stroke="#000" stroke-width=".3">
<path d="M126.4 37.2l4 4M127.8 37.2l-1.4 1.5M132.2 37.2l4 4M133.7 37.2l-4 4M138 37.2l4.1 4M139.5 37.2l-4 4M143.9 37.2l5.5 5.5M145.4 37.2l-4 4M149.7 37.2l4.1 4M151.2 37.2l-4 4M155.6 37.2l4 4M157.1 37.2l-4.1 4"/>
<path d="M161.4 37.2l4 4M162.9 37.2l-4 4M167.3 37.2l3.9 4M168.7 37.2l-5.3 5.4M173.1 37.2l4 4M174.5 37.2l-3.9 4M178.9 37.2l4 4M180.4 37.2l-4 4M184.7 37.2l4.1 4M186.2 37.2l-4 4M190.6 37.2l3.3 3.3M191.9 37.4l-3.9 3.8"/>
<path d="M249.8 39.7l5.9 1.5M251.1 37.7l6.4 1.7M251.2 37.7l-1.3 4.8M253.6 37.2l-1.7 6.3M255.8 37.2l-1 4M257.5 39.6l-.5 1.6M258.5 39.7l.5 .1M260.6 37.2l4 4M262.1 37.2l-3.1 3.2M266.5 37.2l4 4M267.9 37.2l-4 4M272.3 37.2l4 4"/>
<path d="M273.8 37.2l-4 4M278.2 37.2l4 4M279.6 37.2l-4 4M284 37.2l4 4M285.5 37.2l-4 4M289.8 37.2l4 4M291.3 37.2l-4 4M296.3 37.8l.5 .6M296.4 38l-3.3 3.2M129.4 41.6l-1.5 1.4M143.4 42.5l.9 .9M169.4 42.4l-1 1"/>
<path d="M184.4 42.7l1.2 1.2M187.2 45.5l1.1 1.1M187.2 42.1l-3.5 3.4M187.7 57.6v.1M187.7 51.8l1.4 1.4M189.2 51.7l-1.5 1.5M189.9 59.8l4 4.1M189.9 54l4 4M189.9 48.2l4 4M189.9 42.3l4 4M193.9 41.3l-4 3.9M193.9 47.1l-4 4"/>
<path d="M193.9 52.9l-4.8 4.8M193.9 58.7l-4 4.1M249.8 57.8l3 .8M249.8 55.5l3 .8M249.8 53.2l3 .8M249.8 51l3 .8M249.8 48.7l3 .8M249.8 41.9l5.8 1.6M250.2 46.6l3.4 .9M251.2 46l-1.4 5.4M252.8 57.1l-3 11.3M252.8 48.7l-3 11.2"/>
<path d="M253.5 46l-.4 1.5M254.6 42l-.4 1.5M255.7 46l-.3 1.5M256.5 46l3 .8M256.8 42l-.4 1.5M258 46l-.4 1.5M258.4 42l1.1 .2M259.1 42l-.4 1.5M259.5 42l1.6 1.5M263.2 42l-1.5 1.5M263.6 46l1.4 1.5M265 46l-1.5 1.5"/>
<path d="M265.4 42l1.6 1.6M269 42l-1.6 1.6M269.2 45.8l1.7 1.7M271 45.8l-1.6 1.7M271.2 42l1.7 1.6M274.9 42l-1.7 1.6M275.1 45.8l1.6 1.7M276.9 45.8l-1.7 1.7M277.1 42l1.6 1.6M280.7 42l-1.6 1.6M280.9 45.8l1.7 1.7M282.7 45.8l-1.6 1.7"/>
<path d="M282.9 42l1.7 1.6M286.6 42l-1.7 1.6M286.8 45.8l1.6 1.7M288.5 45.8l-1.6 1.7M288.8 42l1.6 1.6M292.4 42l-1.7 1.6M292.6 45.8l1.7 1.7M294.4 45.8l-1.7 1.7M294.5 59.4l3 2.9M294.5 53.5l3 3M294.5 47.7l3 3M294.5 41.9l3 3"/>
<path d="M297.5 42.7l-3 3M297.5 48.6l-3 2.9M297.5 54.4l-3 3M339.8 57l8.9 2.3M339.8 54.7l6 1.6M339.8 52.4l9.1 2.4M340.4 50.3l16.9 4.5M341.1 49.1l-1.3 4.8M341.8 48.4l16.4 4.4M343.9 47.2l-3 11.1M344.8 46.9l10.4 2.8M345.1 59.3l.9-2.9 11.2 2.9"/>
<path d="M346.2 46.8l-3.3 12.5M348.2 56.4l-.8 2.9M348.5 46.8l-2.1 8M350.5 56.4l-.8 2.9M350.8 46.8l-2.2 8M352.8 56.4l-.8 2.9M352.8 46.8l2.4 .7M353.1 46.8l-2.2 8M354.5 56.4l4.7 1.2M355 56.4l-.8 2.9M355.2 47.4l-2 7.4M355.2 50.1l1.8 1.7"/>
<path d="M356.2 51.9l-.8 2.9M357.3 56.4l-.8 2.9M357.5 46.8l-2.3 2.4M357.8 46.8l8 8M358.2 53l-.5 1.8M358.2 53.1l1.8 1.7M359.2 57.7l-.4 1.6M359.7 56.4l-.5 .5M361.5 56.4l3 2.9M363.4 46.8l-5.2 5.2M363.7 46.8l8 8M365.5 56.4l-3 2.9"/>
<path d="M367.3 56.4l3 2.9M369.2 46.8l-8 8M369.5 46.8l8 8M371.4 56.4l-3 2.9M373.2 56.4l3.3 3.3M373.3 48.6l-6.2 6.2M376.3 51.5l-3.4 3.3M377.2 56.4l-3.3 3.3M379 56.4l.3 .2M379.3 54.3l-.6 .5M188.1 76.2l-.4 .5M188.7 76.2l5.2 5.2"/>
<path d="M189.9 71.5l4 4M189.9 65.7l4 4M193.9 64.6l-4 4M193.9 70.4l-4 4.1M193.9 76.3l-4 4M249.8 78.2l3 .8M249.8 75.9l3 .8M249.8 73.6l3 .9M249.8 71.4l3 .8M249.8 69.1l3 .8M249.8 66.9l3 .8M249.8 64.6l3 .8"/>
<path d="M249.8 62.3l3 .8M249.8 60.1l3 .8M252.8 74.1l-3 11.2M252.8 65.6l-3 11.2M294.5 76.9l3 3M294.5 71l3 3M294.5 65.2l3 3M297.5 60.2l-3 3M297.5 66.1l-3 3M297.5 71.9l-3 3M297.5 77.8l-3 3M339.8 79.7l6 1.6"/>
<path d="M339.8 77.4l6 1.6M339.8 75.1l6 1.6M339.8 72.8l6 1.7M339.8 70.6l6 1.6M339.8 68.3l6 1.6M340.1 66.1l5.7 1.5M341.4 64.8l-1.6 6.1M342 64.4l11.2 2.9M343.8 64.4l-4 14.9M345.8 73.9l-2.7 9.9M346.1 64.4l-5.1 18.9M348.4 64.4l-.8 2.9"/>
<path d="M350.5 64.4l8.7 2.3M350.6 64.4l-.8 2.9M352.9 64.4l-.8 2.9M355.2 64.4l-.8 2.9M357.4 64.4l-.8 2.9M358.9 64.4h.3M359.2 65.7l1.6 1.6M359.2 66.2l-.3 1.1M363.4 64.4l-3 2.9M363.6 64.4l3 2.9M369.2 64.4l-3 2.9M369.5 64.4l3 2.9"/>
<path d="M375 64l1.6 1.6M375.4 64l-3.3 3.3M187.7 92.7l.5 .5M189.9 94.9l4 4M189.9 89l4 4M189.9 83.2l4 4M193.9 82.1l-4 4M193.9 88l-5.3 5.2M193.9 93.8l-4 4M193.9 99.6l-4 4M249.8 98.6l3 .8M249.8 96.3l3 .8"/>
<path d="M249.8 94.1l3 .8M249.8 91.8l3 .8M249.8 89.5l3 .8M249.8 87.3l3 .8M249.8 85l3 .8M249.8 82.7l3 .9M249.8 80.5l3 .8M252.8 99.5l-1.1 4M252.8 91l-3 11.2M252.8 82.5l-3 11.3M294.5 94.4l3 3M294.5 88.5l3 3.1"/>
<path d="M294.5 82.7l3 3M297.5 83.6l-3 3M297.5 89.4l-3 3M297.5 95.3l-3 3M339.8 81.9l6 1.6M345.8 82.3l-.4 1.7M126.9 108.2l-.5 .5M127.3 108.2l4.1 4M129.1 106l-1.2 1.3M132.8 108.2l-4.1 4M133.2 108.2l4 4M138.6 108.2l-4 4"/>
<path d="M139 108.2l4 4M143.4 106.8l5.4 5.4M144.9 107.8l-4.5 4.4M148.5 106l.9 .9M150.2 108.2l-3.9 4M150.7 108.2l4 4M156.1 108.2l-4 4M156.5 108.2l4 4M161.9 108.2l-4 4M162.3 108.2l4.1 4M164.1 106l-.7 .8M167.8 108.2l-4.1 4"/>
<path d="M167.9 107.9l4.3 4.3M169.4 106.6l-1.5 1.5M173.6 108.2l-4 4M174 108.2l4.1 4M179.5 108.2l-4.1 4M179.9 108.2l4 4M185.3 108.2l-4 4M185.5 102.1l3.5 3.5M185.5 102.1l-1.8 1.8M185.7 108.2l4 4M189.1 104.4l-3 3.1M189.9 106.5l3.8 3.8"/>
<path d="M189.9 100.7l4 4M193.9 105.4l-6.8 6.8M249.8 107.7l7.7 2.1M249.8 100.9l3 .8M249.9 110l7.5 2M250.7 103.4l.3 .1M251 106l-1.1 4.1M251.8 106l5.6 1.5 .4-1.5M252.8 107.9l-1.1 4.1M253.3 106l-.4 1.5M253.8 102l5.6 1.5M254.3 102l-.3 1.5"/>
<path d="M254.9 108.2l-1 4M255.6 106l-.5 1.5M256.6 102l-.4 1.5M257.2 108.2l-1 4M257.5 109.9l2.3 2.3M258.9 102l-.4 1.5M259.5 106.1l1.4 1.4M261.2 108.2l-3.7 3.7M261.2 102l1.5 1.5M261.6 102l-1.5 1.5M261.6 108.2l4 4M263.4 106l-1.5 1.5"/>
<path d="M265.2 106l1.5 1.5M267 108.2l-4 4M267 102l1.7 1.6M267.4 102l-1.6 1.6M267.4 108.2l4 4M269.4 105.8l-1.6 1.7M270.9 105.8l1.6 1.7M272.8 108.2l-4 4M272.8 102l1.7 1.6M273.3 102l-1.7 1.6M273.3 108.2l4 4M275.3 105.8l-1.7 1.7"/>
<path d="M276.7 105.8l1.6 1.7M278.7 108.2l-4 4M278.7 102l1.6 1.6M279.1 102l-1.6 1.6M279.1 108.2l4 4M281.1 105.8l-1.7 1.7M282.5 105.8l1.7 1.7M284.5 108.2l-4 4M284.5 102l1.7 1.6M284.9 102l-1.6 1.6M284.9 108.2l4 4M286.9 105.8l-1.7 1.7"/>
<path d="M288.4 105.8l1.6 1.7M290.4 108.2l-4.1 4M290.4 102l1.6 1.6M290.7 102l-1.6 1.6M290.8 108.2l4 4M292.7 105.8l-1.6 1.7M294.2 105.8l3.3 3.3M294.5 100.2l3 3M297.5 101.1l-3 3M297.5 106.9l-5.3 5.3M126.4 138.1l9.2 2.5M126.9 137.6l-.5 1.9"/>
<path d="M129.1 137.6l-.7 3M131.4 137.6l-.8 3M132.9 137.6l11.2 3M133.7 137.6l-.8 3M135.9 137.6l-.8 3M138.2 137.6l-.8 3M140.5 137.6l-.8 3M141.4 137.6l11.2 3M142.7 137.6l-.8 3M145 137.6l-.8 3M147.3 137.6l-.8 3M149.6 137.6l-.8 3"/>
<path d="M149.9 137.6l11.1 3M151.8 137.6l-.8 3M154.1 137.6l-.8 3M156.3 137.6l-.8 3M158.3 137.6l11.2 3M158.6 137.6l-.8 3M160.9 137.6l-.8 3M163.2 137.6l-.9 3M165.4 137.6l-.8 3M166.8 137.6l11.2 3M167.7 137.6l-.8 3M170 137.6l-.8 3"/>
<path d="M172.2 137.6l-.8 3M174.5 137.6l-.8 3M175.2 137.6l11.2 3M176.8 137.6l-.8 3M179 137.6l-.8 3M181.3 137.6l-.8 3M183.6 137.6l-.8 3M183.7 137.6l10.1 2.7M185.8 137.6l-.8 3M188.1 137.6l-.8 3M190.4 137.6l-.8 3M192.5 138.1l-2.3 8.7"/>
<path d="M126.4 140.4l.8 .2M126.4 155.6l.7 .5M127.5 144.4l-.2 .5M131.2 144.4l-.3 .5M134.8 144.4l-.2 .5M138.5 144.4l-.2 .5M142.2 144.4l-.3 .5M145.8 144.4l-.2 .5M149.5 144.4l-.2 .5M153.2 144.4l-.3 .5M156.8 144.4l-.2 .5M158.6 144.9l.5 .3"/>
<path d="M160.5 144.4l-.3 .5M164.2 144.4l-.3 .5M167.4 144.9l.7 .7M167.9 144.4l-.3 .5M168.3 145.6h-.1M171.5 144.4l-.3 .5M175.2 144.4l-.3 .5M178.8 144.4l-.2 .5M182.5 144.4l-.3 .5M189.9 159.1l4 4M189.9 153.2l4 4.1M189.9 147.4l4 4"/>
<path d="M189.9 146.1l1.5 .4M189.9 143.8l4 1.1M189.9 141.5l4 1.1M193.6 145.3l.3 .3M193.9 146.3l-4 4M193.9 152.2l-4 4M193.9 158l-4 4M193.9 141.5l-1 3.8M189.9 176.6l4 4M189.9 170.8l4 3.9M189.9 164.9l4 4M193.9 163.8l-4 4"/>
<path d="M193.9 169.7l-4 4M193.9 175.5l-4 4M126.4 183.1l2.2 2.2M128.7 182.3l-2.3 2.3M131.4 182.3l3 3M134.5 182.3l-3 3M137.2 182.3l3 3M140.4 182.3l-3 3M143 182.3l3 3M146.2 182.3l-3 3M148.9 182.3l3 3M152.1 182.3l-3 3"/>
<path d="M154.7 182.3l3 3M157.9 182.3l-3 3M160.6 182.3l1.6 1.6M162.2 183.8l-1.5 1.5M166.4 182.3l3 3M169.5 182.3l-3 3M172.3 182.3l3 3M175.4 182.3l-3 3M178.1 182.3l3 3M181.2 182.3l-3 3M183.9 182.3l3 3M187.1 182.3l-3 3"/>
<path d="M189.7 182.3l2.7 2.6M193.9 181.3l-4 4"/>
</g>
<circle cx="256.6" cy="43.5" r="12.3" fill="none" stroke="#000" stroke-width=".3"/>
<path d="M372.4 46.8l.4 1.4 7 6.6-4 12.9 .9 5.3-3.4 3.3-4.3 1.9a25 25 0 0 0-10.8 7.5M361.8 82.3l-3.8 3.6-4.7-3.1-4.1 .2-4.9 1.2-4.5-1.4" fill="none" stroke="#000" stroke-width=".3"/>
<path d="M379.7 54.8h.2z" fill="#000" stroke="#000" stroke-width=".3"/>
<path d="M186.4 16.8v15M186.4 117.1v15" fill="none" stroke="#000" stroke-width="1.4"/>
<path d="M171.1 19.8h15.3M180.4 18.8l6 1-6 1zM171.1 129.1h15.3M180.4 128.1l6 1-6 1z" fill="none" stroke="#000" stroke-width=".72"/>
<g fill="#000" stroke="#000" stroke-width=".3">
<path d="M180.4 18.8l6 1-6 1zM180.4 18.8l6 1-6 1z"/>
<path d="M180.4 128.1l6 1-6 1zM180.4 128.1l6 1-6 1z"/>
</g>
<!-- layer: Tonk -->
<path d="M38.6 37.2l.6 4h-1.3zM181.3 60.1l.6 .8-2.7 1.4zM37.9 108.2h1.3l-.6 4zM108.9 100l1.3 2.8-1 .2zM248 127.8l4.1-.7v1.4zM293.5 127.1l4 .7-4 .7zM184.6 143.6l.6 .7-2.7 1.5zM58.9 196.6l4-.7v1.4zM189.9 195.9l4 .7-4 .7zM189.4 213.6l.6 .8-2.6 1.4zM187.9 232.1l.6 .8-2.7 1.4z" fill="#000" stroke="#000" stroke-width=".3"/>
<g font-size="10.5">
<text x="133" y="8.5" transform="rotate(-180 133 8.5)">ИУ 4.11.03.03.22.08.83.11.003 СБ</text>
<text x="300.8" y="248.4">ИУ 4.11.03.03.22.08.83.11.003 СБ</text>
</g>
<g font-size="7.5">
<text x="210.9" y="36.9">1</text>
<text x="37.9" y="79.5" transform="rotate(-90 37.9 79.5)">75*</text>
<text x="115.3" y="121.4">3</text>
<text x="214.2" y="120.3">4</text>
<text x="268.4" y="127.2">51*</text>
<text x="219" y="190.4">5</text>
<text x="120.6" y="196">135*</text>
<text x="217.5" y="208.9">2</text>
<text x="229.3" y="205.7">Технические требования :</text>
<text x="229.3" y="214.1">1.</text>
<text x="249.3" y="214.1">*Размеры для справок</text>
<text x="229.3" y="222.4">2.</text>
<text x="249.3" y="222.4">Питания через боковое отверстие в корпусе кабелем Micro</text>
<text x="229.3" y="230.7">USB</text>
<text x="305.6" y="259.3">Устройство учета</text>
<text x="295.9" y="267.7">электронных компонентов</text>
</g>
<g font-size="7">
<text x="171.1" y="18.3">A</text>
<text x="257.6" y="24">A-A ( 1 : 1 )</text>
<text x="239.7" y="37">B</text>
<text x="345.7" y="39.9">B ( 2 : 1 )</text>
<text x="171.1" y="135.6">A</text>
</g>
<g font-size="5.2">
<text x="17.5" y="57.3" transform="rotate(-90 17.5 57.3)">ИУ 4.11.03.03.22.08.83.11.003</text>
<text x="306.4" y="273.2">Сборочный чертеж модуля</text>
</g>
<g font-size="4.8">
<text x="10.9" y="103.2" transform="rotate(-90 10.9 103.2)">Справ . N°</text>
<text x="10.9" y="205.1" transform="rotate(-90 10.9 205.1)">Инв . N °дубл .</text>
<text x="11.3" y="230.3" transform="rotate(-90 11.3 230.3)">Взам .инв . N°</text>
<text x="284.9" y="261">Дата</text>
<text x="229.7" y="276.2">Т .контр.</text>
<text x="364.7" y="276.2">Лист</text>
<text x="384.7" y="276.1">Листов 1</text>
<text x="229.7" y="286.2">Н .контр.</text>
<text x="11.3" y="289.4" transform="rotate(-90 11.3 289.4)">Инв . N°подп .</text>
</g>
<g font-size="4.5">
<text x="10.9" y="44.3" transform="rotate(-90 10.9 44.3)">Перв . прим.</text>
<text x="11.3" y="175.2" transform="rotate(-90 11.3 175.2)">Подп . и дата</text>
<text x="368.6" y="256.2">Лит</text>
<text x="383.2" y="256.2">Масса</text>
<text x="398.6" y="256.2">Масштаб</text>
<text x="11.3" y="260.2" transform="rotate(-90 11.3 260.2)">Подп . и дата</text>
<text x="229.4" y="261.2">Изм .</text>
<text x="237.4" y="261.2">Лист</text>
<text x="248.6" y="261.2">N °докум .</text>
<text x="270.6" y="261.1">Подпись</text>
<text x="229.7" y="266.2">Разраб .</text>
<text x="246.9" y="266.1">Кутаев К .С .</text>
<text x="229.7" y="271.2">Провер .</text>
<text x="247" y="271.1">Гладких А .А .</text>
<text x="370.8" y="280.9">МГТУ им . Н .Э . Баумана</text>
<text x="378.8" y="285.9">Кафедра ИУ 4</text>
<text x="229.7" y="291.2">Утв .</text>
<text x="376.1" y="290.9">Группа ИУ 4-83 Б</text>
<text x="316.9" y="296">Копировал</text>
</g>
<text font-size="4.1" x="375.8" y="296">Формат А3</text>
</svg>
